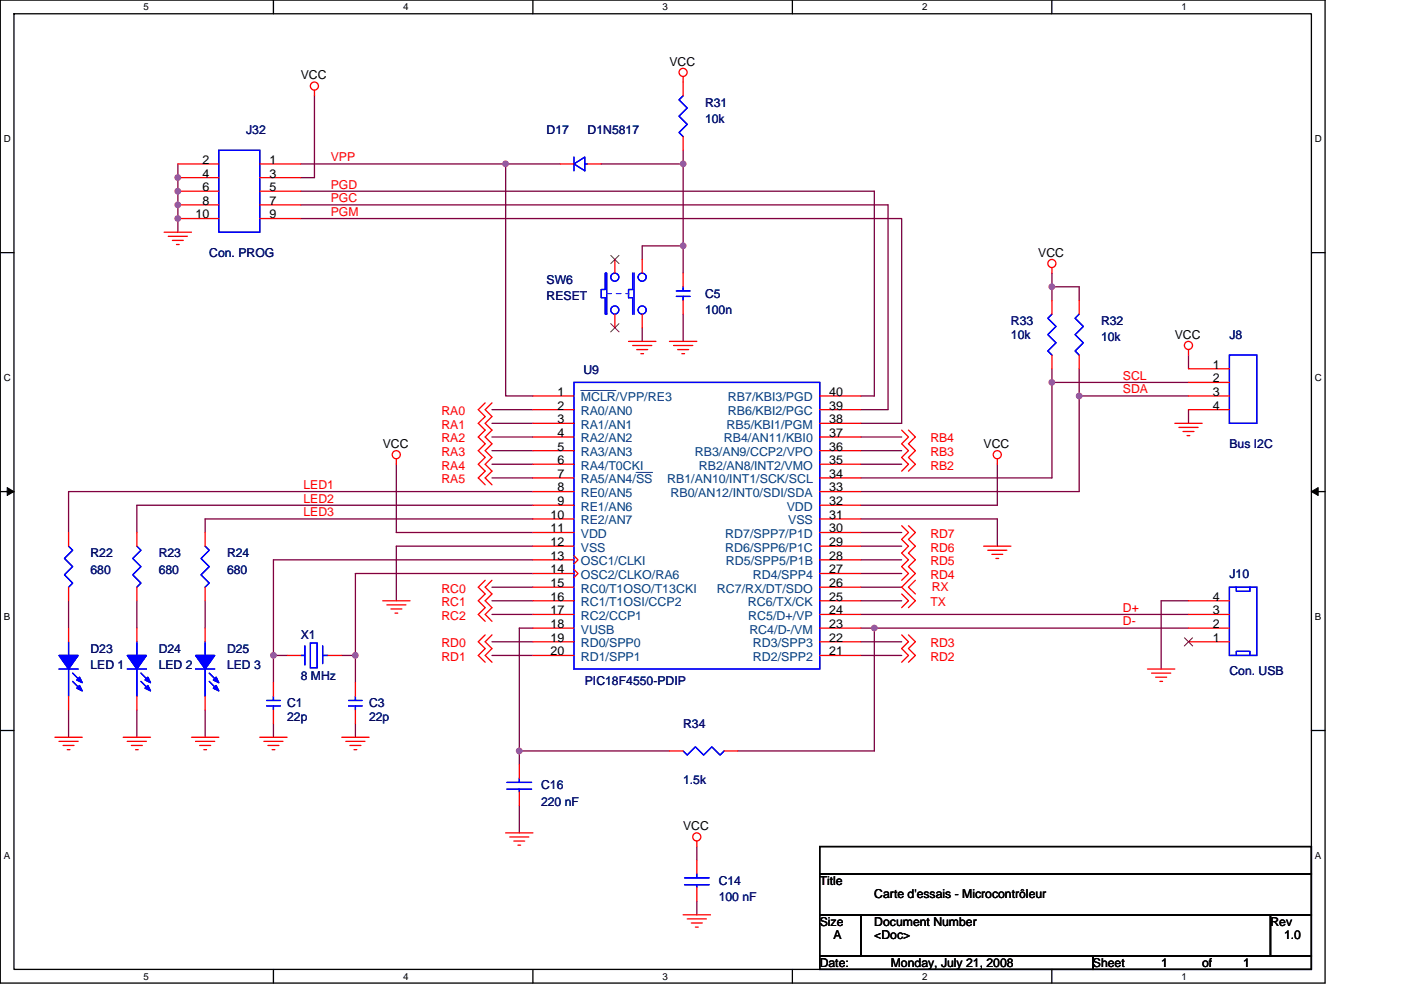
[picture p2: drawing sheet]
<svg xmlns="http://www.w3.org/2000/svg" width="297mm" height="210mm" viewBox="0 0 297 210" stroke-linecap="round" stroke-linejoin="round" font-family="sans-serif">
<path d="M.1 0h280.8v208.5h-280.8zM3 2.9h275v202.7h-275z" fill="none" stroke="#000" stroke-width=".28"/>
<g fill="#fff">
<path d="M30.5 .3h1.1v2.3h-1.1z"/>
<path d="M30.5 205.9h1.1v2.3h-1.1z"/>
</g>
<path d="M58 0v2.9M58 205.6v2.9" fill="none" stroke="#000" stroke-width=".28"/>
<g fill="#fff">
<path d="M85.5 .3h1.1v2.3h-1.1z"/>
<path d="M85.5 205.9h1.1v2.3h-1.1z"/>
</g>
<path d="M113 0v2.9M113 205.6v2.9" fill="none" stroke="#000" stroke-width=".28"/>
<g fill="#fff">
<path d="M140.5 .3h1.1v2.3h-1.1z"/>
<path d="M140.5 205.9h1.1v2.3h-1.1z"/>
</g>
<path d="M168 0v2.9M168 205.6v2.9" fill="none" stroke="#000" stroke-width=".28"/>
<g fill="#fff">
<path d="M195.5 .3h1.2v2.3h-1.2z"/>
<path d="M195.5 205.9h1.2v2.3h-1.2z"/>
</g>
<path d="M223 0v2.9M223 205.6v2.9" fill="none" stroke="#000" stroke-width=".28"/>
<g fill="#fff">
<path d="M250.5 .3h1.2v2.3h-1.2z"/>
<path d="M250.5 205.9h1.2v2.3h-1.2z"/>
<path d="M.8 28.3h1.5v2.3h-1.5z"/>
<path d="M278.8 28.3h1.5v2.3h-1.5z"/>
<path d="M.8 78.9h1.5v2.3h-1.5z"/>
<path d="M278.8 78.9h1.5v2.3h-1.5z"/>
</g>
<path d="M.1 53.6h2.9M278 53.6h2.9" fill="none" stroke="#000" stroke-width=".28"/>
<g fill="#fff">
<path d="M.8 129.6h1.4v2.3h-1.4z"/>
<path d="M278.8 129.6h1.4v2.3h-1.4z"/>
</g>
<path d="M.1 104.3h2.9M278 104.3h2.9" fill="none" stroke="#000" stroke-width=".28"/>
<path d="M1.5 103.4l1.5 .9-1.5 .8zM278 104.3l1.5-.9v1.7z" fill="#000" stroke="#000" stroke-width=".21"/>
<g fill="#fff">
<path d="M.8 180.3h1.4v2.3h-1.4z"/>
<path d="M278.8 180.3h1.4v2.3h-1.4z"/>
</g>
<path d="M.1 154.9h2.9M278 154.9h2.9M173.8 179.6h104.2v5.7h-104.2zM173.8 194h8.7v8.7h-8.7zM173.8 185.3h104.2v8.7h-104.2zM182.5 194h86.9v8.7h-86.9zM269.4 194h8.6v8.7h-8.6zM173.8 202.7h57.9v2.9h-57.9zM231.7 202.7h46.3v2.9h-46.3z" fill="none" stroke="#000" stroke-width=".28"/>
<g fill="none" stroke="#800040" stroke-width=".28">
<path d="M37.7 34.8v14.5M63.8 34.8h43.4M66.7 20.3v17.4h-2.9M107.2 34.8v49.2h5.8M107.2 34.8h11.6M127.5 34.8h17.3M144.8 34.8v17.4M144.8 31.9v2.9M63.8 43.5h124.5v43.4h-5.8M63.8 40.6h121.6v43.4h-2.9M63.8 46.4h127.4v43.4h-8.7M136.2 55v-2.8h8.6v5.7"/>
<path d="M223 57.9v2.9M136.2 69.5v2.9M144.8 66.6v5.8M223 78.2v2.9M223 60.8v2.9M223 60.8h5.8v2.9M228.8 78.2v5.8M252 75.3v2.9M84 98.5v14.4h29M104.3 86.9h8.7M104.3 89.8h8.7M104.3 92.7h8.7"/>
<path d="M104.3 95.6h8.7M104.3 98.5h8.7M182.5 95.6h8.7M182.5 98.5h8.7M182.5 92.7h8.7M211.5 98.5v8.7h-29M223 81.1v20.3h-40.5M223 81.1h29M228.8 84v20.3h-46.3M228.8 84h23.2M252 86.9v2.9M104.3 101.4h8.7"/>
<path d="M113 115.8h-29v11.6M113 118.7h-55v20.3M113 104.3h-98.5v8.6M113 107.2h-84v5.7M113 110.1h-69.5v2.8M182.5 110.1h29v5.7M182.5 112.9h8.7M182.5 115.8h8.7M182.5 118.7h8.7M14.5 127.4v5.8M29 127.4v5.8M43.5 127.4v5.8"/>
<path d="M58 139v5.8M58 139h2.9M72.5 139h2.9M75.4 139v5.8M104.3 136.1h8.7M104.3 124.5h8.7M104.3 127.4h8.7M104.3 130.3h8.7M104.3 139h8.7M113 133.2h-2.9v26.1M113 121.6h-37.6v17.4M182.5 133.2h2.9"/>
<path d="M182.5 127.4h8.7M182.5 124.5h8.7M182.5 136.1h8.7M182.5 139h8.7M182.5 121.6h8.7M182.5 130.3h69.5M185.4 133.2v26.1h-29M185.4 133.2h66.6M252 127.4h-5.8v14.5M14.5 150.6v5.8M29 150.6v5.8M43.5 150.6v5.8"/>
<path d="M58 153.5v2.9M75.4 153.5v2.9M110.1 159.3v2.9M110.1 159.3h31.8M110.1 170.9v5.8M147.7 179.6v2.9M147.7 191.1v2.9"/>
</g>
<g fill="#f0f" stroke="#f0f" stroke-width=".28">
<circle cx="185.4" cy="133.2" r=".57"/>
<circle cx="110.1" cy="159.3" r=".57"/>
<circle cx="37.7" cy="46.3" r=".57"/>
<circle cx="37.7" cy="40.6" r=".57"/>
<circle cx="37.7" cy="37.7" r=".57"/>
<circle cx="37.7" cy="43.5" r=".57"/>
<circle cx="144.8" cy="34.8" r=".57"/>
<circle cx="144.8" cy="52.1" r=".57"/>
<circle cx="107.2" cy="34.8" r=".57"/>
<circle cx="228.8" cy="84" r=".57"/>
<circle cx="223" cy="81.1" r=".57"/>
<circle cx="223" cy="60.8" r=".57"/>
<circle cx="75.3" cy="139" r=".57"/>
<circle cx="58" cy="139" r=".57"/>
</g>
<g fill="none" stroke="#f00" stroke-width=".28">
<path d="M66.7 19.1v1.2M144.8 16.2v4.1M37.7 34.8h8.7M37.7 37.7h8.7M55.1 34.8h8.7M55.1 37.7h8.7M118.8 34.8h2.9M124.6 34.8h2.9M144.8 29v2.9M34.8 49.3h5.8M35.7 50.1h4M36.6 51h2.3"/>
<path d="M37.4 51.9h.6M37.7 40.6h8.7M37.7 43.5h8.7M37.7 46.4h8.7M55.1 40.6h8.7M55.1 43.5h8.7M55.1 46.4h8.7M130.4 55v2.9M136.2 55v2.9M144.8 57.9v2.9M223 56.8v1.1M130.4 66.6v2.9"/>
<path d="M133.3 72.4h5.8M134.1 73.3h4.1M135 74.1h2.3M135.9 75h.5M136.2 66.6v2.9M141.9 72.4h5.8M142.8 73.3h4.1M143.7 74.1h2.3M144.6 75h.5M144.8 63.7v2.9M223 63.7v2.9M223 75.3v2.9"/>
<path d="M228.8 63.7v2.9M228.8 75.3v2.9M252 78.2h8.7M252 74.1v1.2M84 97.3v1.2M102.9 85.4l-1.5 1.5 1.5 1.4-1.5 1.5 1.5 1.4-1.5 1.5 1.5 1.4-1.5 1.5 1.5 1.4-1.5 1.5 1.5 1.4-1.5 1.5 1.5 1.4M104.3 85.4l-1.4 1.5 1.4 1.4-1.4 1.5 1.4 1.4-1.4 1.5 1.4 1.4-1.4 1.5 1.4 1.4-1.4 1.5 1.4 1.4-1.4 1.5 1.4 1.4M113 84h8.7M113 86.9h8.7M113 89.8h8.7M113 92.7h8.7M113 95.6h8.7"/>
<path d="M113 98.5h8.7M173.8 84h8.7M173.8 86.9h8.7M173.8 89.8h8.7M173.8 92.7h8.7M173.8 95.6h8.7M173.8 98.5h8.7M191.2 91.2l1.4 1.5-1.4 1.4 1.4 1.5-1.4 1.4 1.4 1.5-1.4 1.4M192.6 91.2l1.5 1.5-1.5 1.4 1.5 1.5-1.5 1.4 1.5 1.5-1.5 1.4M211.5 97.3v1.2M249.1 89.8h5.8M250 90.7h4"/>
<path d="M250.8 91.5h2.3M251.7 92.4h.6M252 84h8.7M252 86.9h8.7M252 81.1h8.7M14.5 112.9v2.9M29 112.9v2.9M43.5 112.9v2.9M113 101.4h8.7M113 104.3h8.7M113 107.2h8.7M113 110.1h8.7"/>
<path d="M113 112.9h8.7M113 115.8h8.7M113 118.7h8.7M121.7 117.9l.9 .8-.9 .9M173.8 101.4h8.7M173.8 104.3h8.7M173.8 107.2h8.7M173.8 110.1h8.7M173.8 112.9h8.7M173.8 115.8h8.7M173.8 118.7h8.7M191.2 111.5l1.4 1.4-1.4 1.5 1.4 1.4-1.4 1.5 1.4 1.4-1.4 1.5 1.4 1.4-1.4 1.5"/>
<path d="M192.6 111.5l1.5 1.4-1.5 1.5 1.5 1.4-1.5 1.5 1.5 1.4-1.5 1.5 1.5 1.4-2.9 2.9 2.9 2.9-1.5 1.5M208.6 115.8h5.7M209.4 116.7h4.1M210.3 117.6h2.3M211.2 118.4h.5M14.5 124.5v2.9M14.5 133.2v2.9M29 124.5v2.9M29 133.2v2.9M43.5 124.5v2.9M43.5 133.2v2.9M60.9 139h2.9"/>
<path d="M69.6 139h2.9M81.1 127.4h5.8M82 128.3h4.1M82.9 129.2h2.3M83.8 130h.5M102.9 134.7l-1.5 1.4 1.5 1.5-1.5 1.4 1.5 1.5M102.9 123.1l-1.5 1.4 1.5 1.5-1.5 1.4 1.5 1.5-1.5 1.4 1.5 1.5M104.3 134.7l-1.4 1.4 1.4 1.5-1.4 1.4 1.4 1.5M104.3 123.1l-1.4 1.4 1.4 1.5-1.4 1.4 1.4 1.5-1.4 1.4 1.4 1.5M113 139h8.7M113 121.6h8.7M113 124.5h8.7"/>
<path d="M113 127.4h8.7M113 130.3h8.7M113 133.2h8.7M113 136.1h8.7M121.7 120.8l.9 .8-.9 .9M173.8 139h8.7M173.8 121.6h8.7M173.8 124.5h8.7M173.8 127.4h8.7M173.8 130.3h8.7M173.8 133.2h8.7M173.8 136.1h8.7"/>
<path d="M191.2 126l1.4 1.4-1.4 1.5M191.2 134.7l1.4 1.4-1.4 1.5 1.4 1.4-1.4 1.5M192.6 134.7l1.5 1.4-1.5 1.5 1.5 1.4-1.5 1.5M194.1 123.1l-1.5 1.4 1.5 1.5M252 127.4h8.7M252 130.3h8.7M252 133.2h8.7M252 136.1h8.7M11.6 156.4h5.8M12.5 157.2h4.1M13.4 158.1h2.3M14.3 159h.5"/>
<path d="M14.5 147.7v2.9M26.1 156.4h5.8M27 157.2h4M27.9 158.1h2.3M28.7 159h.6M29 147.7v2.9M40.6 156.4h5.8M41.5 157.2h4M42.3 158.1h2.4M43.2 159h.6M43.5 147.7v2.9M55.1 156.4h5.8"/>
<path d="M55.9 157.2h4.1M56.8 158.1h2.3M57.7 159h.6M58 144.8v2.9M58 150.6v2.9M72.5 156.4h5.7M73.3 157.2h4.1M74.2 158.1h2.3M75.1 159h.5M75.4 144.8v2.9M75.4 150.6v2.9M141.9 159.3h2.9"/>
<path d="M153.5 159.3h2.9M243.3 141.9h5.8M244.2 142.8h4M245 143.6h2.4M245.9 144.5h.6M107.2 176.7h5.8M108.1 177.5h4M108.9 178.4h2.3M109.8 179.3h.6M110.1 162.2v2.9M110.1 168v2.9M147.7 178.4v1.2"/>
<path d="M144.8 194h5.8M145.7 194.9h4.1M146.6 195.8h2.3M147.4 196.6h.6M147.7 182.5v2.8M147.7 188.2v2.9"/>
<circle cx="66.7" cy="18.3" r=".86"/>
<circle cx="144.8" cy="15.4" r=".86"/>
<circle cx="223" cy="55.9" r=".86"/>
<circle cx="252" cy="73.3" r=".86"/>
<circle cx="84" cy="96.4" r=".86"/>
<circle cx="211.4" cy="96.4" r=".86"/>
<circle cx="147.7" cy="177.5" r=".86"/>
</g>
<g fill="none" stroke="#00f" stroke-width=".28">
<path d="M46.4 31.9h8.7v17.4h-8.7zM121.7 33.3v2.9M121.7 34.8l2.3-1.5v2.9zM124 34.8h.6M144.8 20.3l-.8 .9 1.7 1.7-1.7 1.7 1.7 1.8-1.7 1.7 .8 .9M128.3 57.9h.3v8.7h-.3v-3.5h-.8v-1.7h.8zM134.1 57.9v3.5h-.8v1.7h.8v3.5M134.4 57.9v8.7M143.4 62.9h2.9M143.4 61.7h2.9M144.8 60.8v.9M144.8 62.9v.8"/>
<path d="M223 66.6l-.8 .9 1.7 1.7-1.7 1.8 1.7 1.7-1.7 1.7 .8 .9M228.8 66.6l-.9 .9 1.8 1.7-1.8 1.8 1.8 1.7-1.8 1.7 .9 .9M260.7 75.3h5.8v14.5h-5.8zM121.7 81.1h52.1v60.8h-52.1zM14.5 115.8l.9 .9-1.7 1.7 1.7 1.8-1.7 1.7 1.7 1.8-.9 .8M29 115.8l.9 .9-1.8 1.7 1.8 1.8-1.8 1.7 1.8 1.8-.9 .8M43.5 115.8l.9 .9-1.8 1.7 1.8 1.8-1.8 1.7 1.8 1.8-.9 .8M14.5 136.1v2.9M29 136.1v2.9M43.5 136.1v2.9M63.8 139h.8M64.6 137v4"/>
<path d="M65.8 136.4h1.4v5.2h-1.4zM68.4 139h1.2M68.4 137v3.8M260.7 124.5h5.8v14.5h-5.8zM262.1 124.5v.9h2.9v-.9M262.1 139v-.8h2.9v.8M12.5 141.9h4.1M14.5 141.9v5.8M15.4 142.8l1.7 1.7M15.4 144.5l1.7 1.8M27 141.9h4M29 141.9v5.8"/>
<path d="M29.9 142.8l1.7 1.7M29.9 144.5l1.7 1.8M41.5 141.9h4M43.5 141.9v5.8M44.4 142.8l1.7 1.7M44.4 144.5l1.7 1.8M56.5 149.7h2.9M56.5 148.6h2.9M58 147.7v.9M58 149.7v.9M63.8 141h.1M68.4 140.8h.1"/>
<path d="M69.3 140.8h.1M73.9 148.6h2.9M73.9 149.7h2.9M75.4 149.7v.9M75.4 147.7v.9M144.8 159.3l.9 .8 1.7-1.7 1.8 1.7 1.7-1.7 1.8 1.7 .8-.8M107.5 165.9h5.2M107.5 167.4h5.2M110.1 167.4v.6M110.1 165.1v.8M145.1 186.2h5.2M145.1 187.7h5.2"/>
<path d="M147.7 187.7v.5M147.7 185.3v.9"/>
<circle cx="130.4" cy="58.8" r=".86"/>
<circle cx="136.2" cy="58.8" r=".86"/>
<circle cx="130.4" cy="65.8" r=".86"/>
<circle cx="136.2" cy="65.8" r=".86"/>
</g>
<g fill="#00f" stroke="#00f" stroke-width=".28">
<path d="M27 139h4l-2 2.9z" fill-rule="evenodd"/>
<path d="M30.8 146l.5-.6 .6 1.1z" fill-rule="evenodd"/>
<path d="M31.3 143.6l.6 1.2-1.1-.6z" fill-rule="evenodd"/>
<path d="M27 139h4l-2 2.9z" fill-rule="evenodd"/>
<path d="M30.8 146l.5-.6 .6 1.1z" fill-rule="evenodd"/>
<path d="M31.3 143.6l.6 1.2-1.1-.6z" fill-rule="evenodd"/>
<path d="M12.5 139h4.1l-2.1 2.9z" fill-rule="evenodd"/>
<path d="M16.3 146l.6-.6 .5 1.1z" fill-rule="evenodd"/>
<path d="M16.9 143.6l.5 1.2-1.1-.6z" fill-rule="evenodd"/>
<path d="M12.5 139h4.1l-2.1 2.9z" fill-rule="evenodd"/>
<path d="M16.3 146l.6-.6 .5 1.1z" fill-rule="evenodd"/>
<path d="M16.9 143.6l.5 1.2-1.1-.6z" fill-rule="evenodd"/>
<path d="M41.5 139h4l-2 2.9z" fill-rule="evenodd"/>
<path d="M45.2 146l.6-.6 .6 1.1z" fill-rule="evenodd"/>
<path d="M45.8 143.6l.6 1.2-1.2-.6z" fill-rule="evenodd"/>
<path d="M41.5 139h4l-2 2.9z" fill-rule="evenodd"/>
<path d="M45.2 146l.6-.6 .6 1.1z" fill-rule="evenodd"/>
<path d="M45.8 143.6l.6 1.2-1.2-.6z" fill-rule="evenodd"/>
</g>
<path d="M128.6 62.3h4.7M133.3 62.3h.1" fill="none" stroke="#fff" stroke-width=".21" stroke-dasharray="1 1 1 1 1 1 1 1"/>
<path d="M128.6 62.3h4.7M133.3 62.3h.1" fill="none" stroke="#00f" stroke-width=".21" stroke-dasharray="1 1 1 1 1 1 1 1"/>
<path d="M129.5 54.2l1.8 1.7M131.2 54.2l-1.7 1.7M129.5 68.6l1.8 1.8M131.2 68.6l-1.7 1.8M251.1 135.3l1.8 1.7M252.9 135.3l-1.8 1.7" fill="none" stroke="#804000" stroke-width=".21"/>
<path d="M123.1 82.8h7.5M134.8 100.2h3.6" fill="none" stroke="#004080" stroke-width=".21"/>
<g font-size="2.6">
<text x="63.8" y="16.8">VCC</text>
<text x="141.9" y="13.9">VCC</text>
<text x="42.9" y="34.8">2</text>
<text x="57.1" y="34.8">1</text>
<text x="42.9" y="37.7">4</text>
<text x="42.9" y="40.5">6</text>
<text x="57.1" y="37.7">3</text>
<text x="57.1" y="40.5">5</text>
<text x="41.4" y="46.3">10</text>
<text x="42.9" y="43.4">8</text>
<text x="57.1" y="43.4">7</text>
<text x="57.1" y="46.3">9</text>
<text x="220.1" y="54.5">VCC</text>
<text x="249.1" y="71.8">VCC</text>
<text x="118.2" y="84">1</text>
<text x="175.8" y="84">40</text>
<text x="257.2" y="78.2">1</text>
<text x="257.2" y="81.1">2</text>
<text x="257.2" y="84">3</text>
<text x="118.2" y="86.9">2</text>
<text x="118.2" y="89.8">3</text>
<text x="175.8" y="89.8">38</text>
<text x="175.8" y="86.9">39</text>
<text x="257.2" y="86.9">4</text>
<text x="81.1" y="95">VCC</text>
<text x="118.2" y="92.7">4</text>
<text x="118.2" y="95.6">5</text>
<text x="175.8" y="95.6">36</text>
<text x="175.8" y="92.7">37</text>
<text x="208.6" y="95">VCC</text>
<text x="118.2" y="98.4">6</text>
<text x="118.2" y="101.3">7</text>
<text x="175.8" y="101.3">34</text>
<text x="175.8" y="98.4">35</text>
<text x="118.2" y="104.2">8</text>
<text x="118.2" y="107.1">9</text>
<text x="175.8" y="107.1">32</text>
<text x="175.8" y="104.2">33</text>
<text x="116.7" y="110">10</text>
<text x="116.7" y="112.9">11</text>
<text x="175.8" y="112.9">30</text>
<text x="175.8" y="110">31</text>
<text x="116.7" y="115.8">12</text>
<text x="116.7" y="118.7">13</text>
<text x="175.8" y="118.7">28</text>
<text x="175.8" y="115.8">29</text>
<text x="116.7" y="121.6">14</text>
<text x="116.7" y="124.5">15</text>
<text x="175.8" y="124.5">26</text>
<text x="175.8" y="121.6">27</text>
<text x="116.7" y="127.4">16</text>
<text x="116.7" y="130.3">17</text>
<text x="175.8" y="127.4">25</text>
<text x="175.8" y="130.3">24</text>
<text x="257.2" y="130.3">3</text>
<text x="257.2" y="127.4">4</text>
<text x="116.7" y="133.2">18</text>
<text x="116.7" y="136.1">19</text>
<text x="175.8" y="136.1">22</text>
<text x="175.8" y="133.2">23</text>
<text x="257.2" y="136.1">1</text>
<text x="257.2" y="133.2">2</text>
<text x="116.7" y="139">20</text>
<text x="175.8" y="139">21</text>
<text x="144.8" y="176.1">VCC</text>
<text x="173.8" y="187.7">Title</text>
<text x="185.4" y="190.6">Carte d'essais - Microcontrôleur</text>
<text x="173.8" y="196.4">Size</text>
<text x="185.4" y="196.4">Document Number</text>
<text x="269.4" y="196.4">Rev</text>
<text x="176.7" y="199.3">A</text>
<text x="185.4" y="199.3">&lt;Doc&gt;</text>
<text x="272.2" y="199.3">1.0</text>
<text x="173.8" y="205">Date:</text>
<text x="188.9" y="205">Monday, July 21, 2008</text>
<text x="231.7" y="205">Sheet</text>
<text x="246.2" y="205">1</text>
<text x="254.9" y="205">of</text>
<text x="263.6" y="205">1</text>
</g>
<g font-size="2.6" fill="#000080">
<text x="149.5" y="22.6">R31</text>
<text x="52.2" y="28.4">J32</text>
<text x="115.9" y="28.4">D17</text>
<text x="124.6" y="28.4">D1N5817</text>
<text x="149.5" y="26.1">10k</text>
<text x="44.4" y="54.5">Con. PROG</text>
<text x="115.9" y="60.3">SW6</text>
<text x="115.9" y="63.7">RESET</text>
<text x="149.5" y="63.2">C5</text>
<text x="149.5" y="66.6">100n</text>
<text x="214.3" y="69">R33</text>
<text x="214.3" y="71.8">10k</text>
<text x="233.4" y="69">R32</text>
<text x="260.7" y="71.8">J8</text>
<text x="233.4" y="72.4">10k</text>
<text x="123.7" y="79.4">U9</text>
<text x="260.7" y="95">Bus I2C</text>
<text x="19.2" y="118.2">R22</text>
<text x="33.7" y="118.2">R23</text>
<text x="48.1" y="118.2">R24</text>
<text x="19.2" y="121.6">680</text>
<text x="33.7" y="121.6">680</text>
<text x="48.1" y="121.6">680</text>
<text x="260.7" y="122.5">J10</text>
<text x="63.8" y="135.6">X1</text>
<text x="19.2" y="138.5">D23</text>
<text x="19.2" y="141.9">LED 1</text>
<text x="33.7" y="138.5">D24</text>
<text x="33.7" y="141.9">LED 2</text>
<text x="48.1" y="138.5">D25</text>
<text x="48.1" y="141.9">LED 3</text>
<text x="260.7" y="143.1">Con. USB</text>
<text x="63.8" y="144.2">8 MHz</text>
<text x="124" y="145.4">PIC18F4550-PDIP</text>
<text x="60.9" y="150">C1</text>
<text x="60.9" y="152.9">22p</text>
<text x="78.2" y="150">C3</text>
<text x="78.2" y="152.9">22p</text>
<text x="144.8" y="154.4">R34</text>
<text x="114.7" y="167.4">C16</text>
<text x="144.8" y="166.2">1.5k</text>
<text x="114.7" y="170.9">220 nF</text>
<text x="152.4" y="187.7">C14</text>
<text x="152.4" y="191.2">100 nF</text>
</g>
<g font-size="2.6" fill="#f00">
<text x="70.1" y="34.2">VPP</text>
<text x="70.1" y="40">PGD</text>
<text x="70.1" y="42.9">PGC</text>
<text x="70.1" y="45.8">PGM</text>
<text x="238.1" y="80.5">SCL</text>
<text x="238.1" y="83.4">SDA</text>
<text x="93.6" y="88.1">RA0</text>
<text x="93.6" y="91">RA1</text>
<text x="93.6" y="93.9">RA2</text>
<text x="197.2" y="93.9">RB4</text>
<text x="93.6" y="96.8">RA3</text>
<text x="93.6" y="99.7">RA4</text>
<text x="197.2" y="96.8">RB3</text>
<text x="197.2" y="99.7">RB2</text>
<text x="64.3" y="103.7">LED1</text>
<text x="64.3" y="106.6">LED2</text>
<text x="93.6" y="102.5">RA5</text>
<text x="64.3" y="109.5">LED3</text>
<text x="197.2" y="114.1">RD7</text>
<text x="197.2" y="117">RD6</text>
<text x="197.2" y="119.9">RD5</text>
<text x="93.6" y="125.7">RC0</text>
<text x="197.2" y="122.8">RD4</text>
<text x="197.5" y="125.4">RX</text>
<text x="93.6" y="128.6">RC1</text>
<text x="93.6" y="131.5">RC2</text>
<text x="197.2" y="128.6">TX</text>
<text x="238.1" y="129.8">D+</text>
<text x="93.6" y="137.3">RD0</text>
<text x="197.2" y="137.3">RD3</text>
<text x="238.1" y="132.7">D-</text>
<text x="93.6" y="140.2">RD1</text>
<text x="197.2" y="140.2">RD2</text>
</g>
<g font-size="2.6" fill="#004080">
<text x="123.1" y="85.2">MCLR/VPP/RE3</text>
<text x="123.1" y="88.1">RA0/AN0</text>
<text x="154.3" y="88.1">RB6/KBI2/PGC</text>
<text x="154.3" y="85.2">RB7/KBI3/PGD</text>
<text x="123.1" y="91">RA1/AN1</text>
<text x="123.1" y="93.9">RA2/AN2</text>
<text x="153.5" y="93.9">RB4/AN11/KBI0</text>
<text x="154" y="91">RB5/KBI1/PGM</text>
<text x="123.1" y="96.8">RA3/AN3</text>
<text x="123.1" y="99.6">RA4/T0CKI</text>
<text x="147.3" y="96.8">RB3/AN9/CCP2/VPO</text>
<text x="148.2" y="99.6">RB2/AN8/INT2/VMO</text>
<text x="123.1" y="102.5">RA5/AN4/SS</text>
<text x="123.1" y="105.4">RE0/AN5</text>
<text x="141.4" y="102.5">RB1/AN10/INT1/SCK/SCL</text>
<text x="142.2" y="105.4">RB0/AN12/INT0/SDI/SDA</text>
<text x="123.1" y="108.3">RE1/AN6</text>
<text x="123.1" y="111.2">RE2/AN7</text>
<text x="166.8" y="108.3">VDD</text>
<text x="167.1" y="111.2">VSS</text>
<text x="123.1" y="114.1">VDD</text>
<text x="123.1" y="117">VSS</text>
<text x="123.1" y="119.9">OSC1/CLKI</text>
<text x="153.8" y="117">RD6/SPP6/P1C</text>
<text x="153.8" y="114.1">RD7/SPP7/P1D</text>
<text x="153.9" y="119.9">RD5/SPP5/P1B</text>
<text x="123.1" y="122.8">OSC2/CLKO/RA6</text>
<text x="123.1" y="125.7">RC0/T1OSO/T13CKI</text>
<text x="152" y="125.7">RC7/RX/DT/SDO</text>
<text x="159.6" y="122.8">RD4/SPP4</text>
<text x="123.1" y="128.6">RC1/T1OSI/CCP2</text>
<text x="123.1" y="131.5">RC2/CCP1</text>
<text x="158.6" y="128.6">RC6/TX/CK</text>
<text x="158.6" y="131.5">RC5/D+/VP</text>
<text x="123.1" y="134.4">VUSB</text>
<text x="123.1" y="137.3">RD0/SPP0</text>
<text x="158.9" y="134.4">RC4/D-/VM</text>
<text x="159.6" y="137.3">RD3/SPP3</text>
<text x="123.1" y="140.2">RD1/SPP1</text>
<text x="159.6" y="140.2">RD2/SPP2</text>
</g>
<g font-size="2.1">
<text x="30.5" y="2.2">5</text>
<text x="85.5" y="2.2">4</text>
<text x="140.5" y="2.2">3</text>
<text x="195.5" y="2.2">2</text>
<text x="250.5" y="2.2">1</text>
<text x=".8" y="30.1">D</text>
<text x="278.8" y="30.1">D</text>
<text x=".8" y="80.8">C</text>
<text x="278.8" y="80.8">C</text>
<text x=".8" y="131.4">B</text>
<text x="278.8" y="131.4">B</text>
<text x=".8" y="182.1">A</text>
<text x="278.8" y="182.1">A</text>
<text x="30.5" y="207.8">5</text>
<text x="85.5" y="207.8">4</text>
<text x="140.5" y="207.8">3</text>
<text x="195.5" y="207.8">2</text>
<text x="250.5" y="207.8">1</text>
</g>
</svg>
